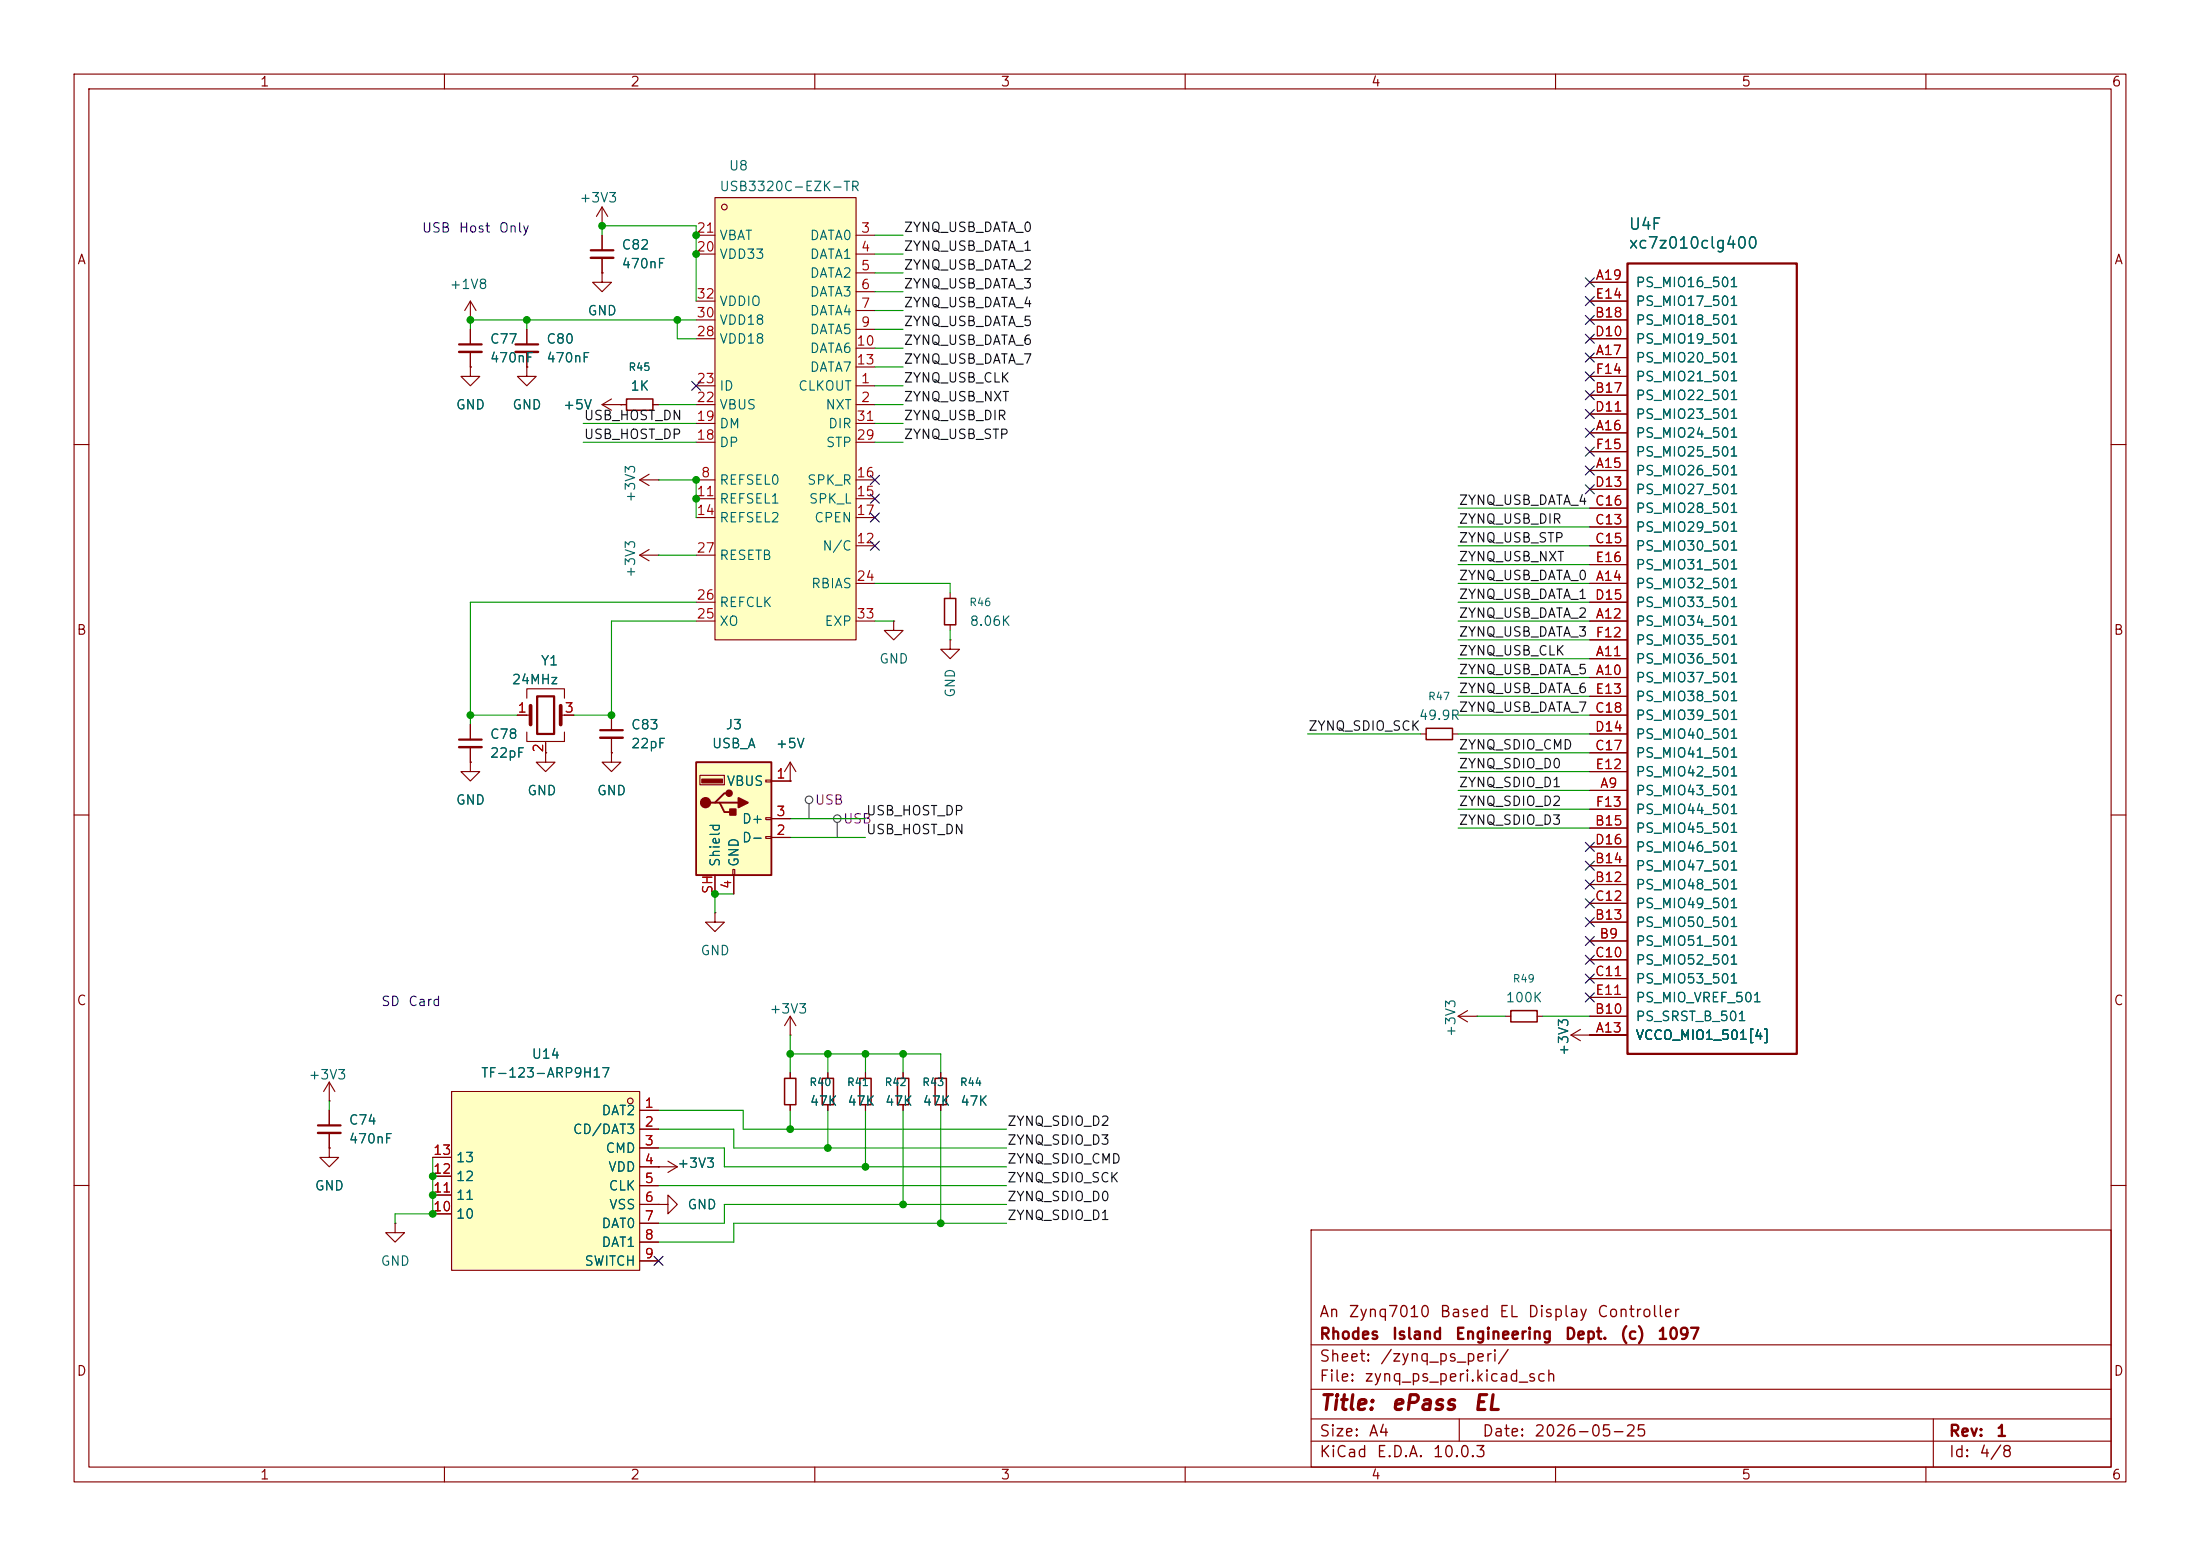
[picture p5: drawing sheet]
<svg xmlns="http://www.w3.org/2000/svg" width="297mm" height="210mm" viewBox="0 0 297 210" stroke-linecap="round" stroke-linejoin="round" font-family="sans-serif">
<g fill="none" stroke="#840000" stroke-width=".15">
<path d="M10 10h277v190h-277zM12 12h273v186h-273zM60 10v2M110 10v2M160 10v2M210 10v2M260 10v2M81.3 30.5h.1M81.3 36.8v1.3h1.2l-1.2 1.3-1.3-1.3h1.3M81.3 36.8h.1M81.3 27.9v2.6M81.3 31.8v2"/>
<path d="M81.3 34.8v2M81.3 27.9l-.8 1.3M81.3 27.9l.7 1.3M214.6 38.1h5.1M81.3 54.6l1.2 .8M81.3 54.6h2.5M82.5 53.8l-1.2 .8M83.8 54.6h.1M214.6 58.4h5.1M214.6 48.3h5.1M214.6 53.3h5.1M214.6 43.2h5.1"/>
<path d="M214.6 45.7h5.1M214.6 55.9h5.1M214.6 40.6h5.1M214.6 50.8h5.1M10 60h2M86.4 74.9l1.2 .8M86.4 74.9h2.5M86.4 64.8l1.2 .7M86.4 64.8h2.5M87.6 74.2l-1.2 .7M87.6 64l-1.2 .8M88.9 74.9h.1"/>
<path d="M88.9 64.8h.1M214.6 78.7h5.1M214.6 63.5h5.1M214.6 71.1h5.1M214.6 73.7h5.1M214.6 68.6h5.1M214.6 66h5.1M214.6 76.2h5.1M214.6 61h5.1M285 60h2M63.5 97.8v2M82.5 96.5v2.1"/>
<path d="M82.5 99.6v2M214.6 91.4h5.1M214.6 88.9h5.1M214.6 83.8h5.1M214.6 96.5h5.1M214.6 99.1h5.1M214.6 81.3h5.1M214.6 94h5.1M214.6 86.4h5.1M10 110h2M63.5 102.9v1.2h1.3l-1.3 1.3-1.3-1.3h1.3M63.5 102.9h.1"/>
<path d="M63.5 100.8v2.1M73.7 101.6v1.3h1.2l-1.2 1.2-1.3-1.2h1.3M73.7 101.6h.1M82.5 101.6v1.3h1.3l-1.3 1.2-1.2-1.2h1.2M82.5 101.6h.1M214.6 106.7h5.1M214.6 119.4h5.1M214.6 116.8h5.1M214.6 111.8h5.1M214.6 101.6h5.1M214.6 114.3h5.1M214.6 104.1h5.1"/>
<path d="M214.6 109.2h5.1M285 110h2M214.6 139.7h5.1M214.6 127h5.1M214.6 137.2h5.1M214.6 124.5h5.1M214.6 129.5h5.1M214.6 132.1h5.1M214.6 121.9h5.1M214.6 134.6h5.1M44.4 154.9v1.3h1.3l-1.3 1.3-1.2-1.3h1.2M44.4 154.9h.1"/>
<path d="M44.4 148.6h.1M44.4 146.1v2.5M44.4 149.9v2M44.4 152.9v2M44.4 146.1l-.7 1.2M44.4 146.1l.8 1.2M116.8 144.8v.7M116.8 149.1v.8M121.9 144.8v.7M121.9 149.1v.8M127 144.8v.7M127 149.1v.8"/>
<path d="M10 160h2M53.3 165.1v1.3h-1.2l1.2 1.2 1.3-1.2h-1.3M53.3 165.1h.1M88.9 162.6h1.3v-1.3l1.2 1.3-1.2 1.2v-1.2M88.9 162.6h.1M177 166h108v32h-108zM285 160h2M60 198v2M110 198v2M160 198v2M177 194.5h108M177 191.5h108"/>
<path d="M177 187.5h108M177 181.5h108M197 191.5v3M210 198v2M260 198v2M261 191.5v6.5"/>
</g>
<path d="M79.8 33.8h3M219.7 35.6h22.9v106.6h-22.9zM62 99.8h3M81 98.6h3.1M42.9 151.9h3.1" fill="none" stroke="#840000" stroke-width=".3"/>
<path d="M79.8 34.8h3M81 99.6h3.1M62 100.8h3M42.9 152.9h3.1" fill="none" stroke="#840000" stroke-width=".33"/>
<path d="M116.1 145.5h1.5v3.6h-1.5zM121.2 145.5h1.5v3.6h-1.5zM126.2 145.5h1.6v3.6h-1.6z" fill="none" stroke="#840000" stroke-width=".2"/>
<path d="M94 102.9h10.1v15.2h-10.1z" fill="#ffffc2"/>
<path d="M94 102.9h10.1v15.2h-10.1zM96.5 108.3h.7l.6 1.3h1.3M97.2 108.3h2.5M98.4 107.1h-.6l-1.3 1.2h-.6" fill="none" stroke="#840000" stroke-width=".25"/>
<g fill="#840000" stroke="#840000" stroke-width=".25">
<path d="M98.6 109.2h.7v.8h-.7z"/>
<path d="M99.7 107.7l1.3 .6-1.3 .7z"/>
<circle cx="95.2" cy="108.3" r=".63"/>
<circle cx="98.4" cy="107.1" r=".38"/>
</g>
<path d="M94.7 105.2h2.8v.5h-2.8z" fill="#840000" stroke="#840000" stroke-width=".15"/>
<g fill="none" stroke="#840000" stroke-width=".15">
<path d="M83.8 54.6h.8M88.1 54.6h.8M94.5 104.6h3.3v1.3h-3.3zM96.5 118.1v2.6M98.9 117.3h.3v.8h-.3zM99.1 118.1v2.6M103.4 105.3h.7v.2h-.7zM103.4 110.4h.7v.2h-.7zM103.4 112.9h.7v.3h-.7zM104.1 105.4h2.6M104.1 113h2.6M104.1 110.5h2.6"/>
<path d="M106.7 105.4h.1M106.7 102.9l-.8 1.2M106.7 102.9l.7 1.2M106.7 102.9v2.5M203.2 137.2h.8M207.5 137.2h.8"/>
</g>
<path d="M84.6 53.8h3.5v1.6h-3.5zM204 136.4h3.5v1.5h-3.5z" fill="none" stroke="#840000" stroke-width=".2"/>
<path d="M96.5 26.7h19.1v59.7h-19.1z" fill="#ffffc2"/>
<g fill="none" stroke="#840000" stroke-width=".15">
<path d="M94 31.8h2.5M94 34.3h2.5M96.5 26.7h19.1v59.7h-19.1zM115.6 31.8h2.5M115.6 34.3h2.5M115.6 36.8h2.5M115.6 39.4h2.5M63.5 43.2h.1M63.5 49.5v1.3h1.3l-1.3 1.3-1.3-1.3h1.3M63.5 49.5h.1M63.5 40.6l-.8 1.3M63.5 40.6l.8 1.3"/>
<path d="M63.5 40.6v2.6M63.5 44.5v2M63.5 47.5v2M71.1 49.5v1.3h1.3l-1.3 1.3-1.3-1.3h1.3M71.1 49.5h.1M71.1 44.5v2M71.1 47.5v2M94 52.1h2.5M94 54.6h2.5M94 59.7h2.5M94 57.2h2.5M94 45.7h2.5"/>
<path d="M94 43.2h2.5M94 40.6h2.5M115.6 52.1h2.5M115.6 54.6h2.5M115.6 41.9h2.5M115.6 44.5h2.5M115.6 47h2.5M115.6 49.5h2.5M115.6 59.7h2.5M115.6 57.2h2.5M94 64.8h2.5M94 67.3h2.5"/>
<path d="M94 69.9h2.5M94 74.9h2.5M115.6 64.8h2.5M115.6 67.3h2.5M115.6 73.7h2.5M115.6 69.9h2.5M115.6 78.7h2.5M69.8 96.5h1.8M71.1 94.2v-1.2h5.1v1.2M71.1 98.8v1.3h5.1v-1.3M75.7 96.5h1.8M94 83.8h2.5"/>
<path d="M94 81.3h2.5M115.6 83.8h2.5M120.6 83.8v1.3h1.3l-1.3 1.3-1.2-1.3h1.2M120.6 83.8h.1M128.3 86.4v1.2h1.2l-1.2 1.3-1.3-1.3h1.3M128.3 86.4h.1M128.3 80v.8M128.3 84.3v.8M191.8 99.1h.7M196.1 99.1h.7M73.7 100.1v1.5M88.9 157.5h.1"/>
<path d="M88.9 157.5h2.5M90.2 156.7l1.2 .8M91.4 157.5l-1.2 .7"/>
<circle cx="97.8" cy="27.9" r=".38"/>
</g>
<path d="M127.5 80.8h1.5v3.5h-1.5zM192.5 98.3h3.6v1.5h-3.6z" fill="none" stroke="#840000" stroke-width=".2"/>
<path d="M71.6 95.3v2.5M75.7 95.3v2.5" fill="none" stroke="#840000" stroke-width=".51"/>
<path d="M62 46.5h3M69.6 46.5h3M72.5 94h2.3v5.1h-2.3z" fill="none" stroke="#840000" stroke-width=".3"/>
<path d="M62 47.5h3M69.6 47.5h3" fill="none" stroke="#840000" stroke-width=".33"/>
<path d="M61 147.3h25.4v24.2h-25.4z" fill="#ffffc2"/>
<g fill="none" stroke="#840000" stroke-width=".15">
<path d="M81.3 36.8h.1M81.3 31.8v2M81.3 34.8v2M214.6 38.1h5.1M63.5 49.5h.1M63.5 44.5v2M63.5 47.5v2M71.1 49.5h.1M71.1 44.5v2M71.1 47.5v2M83.8 54.6h.1M83.8 54.6h.8"/>
<path d="M88.1 54.6h.8M214.6 58.4h5.1M214.6 48.3h5.1M214.6 53.3h5.1M214.6 43.2h5.1M214.6 45.7h5.1M214.6 55.9h5.1M214.6 40.6h5.1M214.6 50.8h5.1M214.6 78.7h5.1M214.6 63.5h5.1M214.6 71.1h5.1"/>
<path d="M214.6 73.7h5.1M214.6 68.6h5.1M214.6 66h5.1M214.6 76.2h5.1M214.6 61h5.1M63.5 97.8v2M69.8 96.5h1.3M76.2 96.5h1.3M82.5 96.5v2.1M82.5 99.6v2M214.6 96.5h5.1M214.6 91.4h5.1"/>
<path d="M214.6 88.9h5.1M214.6 83.8h5.1M214.6 99.1h5.1M214.6 81.3h5.1M214.6 94h5.1M214.6 86.4h5.1M63.5 102.9h.1M63.5 100.8v2.1M73.7 101.6h.1M73.7 100.3v1.3M82.5 101.6h.1M96.5 118.1v2.6"/>
<path d="M99.1 118.1v2.6M104.1 105.4h2.6M104.1 113h2.6M104.1 110.5h2.6M106.7 105.4h.1M214.6 106.7h5.1M214.6 119.4h5.1M214.6 116.8h5.1M214.6 111.8h5.1M214.6 101.6h5.1M214.6 114.3h5.1M214.6 104.1h5.1"/>
<path d="M214.6 109.2h5.1M96.5 123.2v1.3h1.3l-1.3 1.2-1.3-1.2h1.3M96.5 123.2h.1M106.7 139.7h.1M106.7 137.2l-.8 1.2M106.7 137.2l.7 1.2M106.7 137.2v2.5M196.8 137.2l1.3 .7M196.8 137.2h2.6M198.1 136.4l-1.3 .8M199.4 137.2h.1M212.1 139.7l1.3 .8"/>
<path d="M212.1 139.7h7.6M213.4 138.9l-1.3 .8M214.6 139.7h.1M214.6 137.2h5.1M214.6 127h5.1M214.6 124.5h5.1M214.6 129.5h5.1M214.6 132.1h5.1M214.6 121.9h5.1M214.6 134.6h5.1M44.4 154.9h.1M44.4 149.9v2"/>
<path d="M44.4 152.9v2M58.4 158.8h2.6M58.4 156.2h2.6M61 147.3h25.4v24.2h-25.4zM86.4 149.9h2.5M86.4 152.4h2.5M86.4 154.9h2.5M86.4 157.5h2.5M88.9 157.5h.1M106.7 144.8v.7M106.7 149.1v.8M111.8 144.8v.7"/>
<path d="M111.8 149.1v.8M116.8 144.8v.7M116.8 149.1v.8M121.9 144.8v.7M121.9 149.1v.8M127 144.8v.7M127 149.1v.8M58.4 163.8h2.6M58.4 161.3h2.6M86.4 160h2.5M86.4 162.6h2.5M86.4 165.1h2.5"/>
<path d="M86.4 167.6h2.5M86.4 170.2h2.5M88.9 162.6h.1"/>
<circle cx="85.1" cy="148.6" r=".38"/>
</g>
<path d="M105.9 145.5h1.5v3.6h-1.5zM111 145.5h1.5v3.6h-1.5z" fill="none" stroke="#840000" stroke-width=".2"/>
<g fill="none" stroke="#484848" stroke-width=".15">
<path d="M109.2 108.5v2M113 111v2"/>
<circle cx="109.2" cy="108" r=".51"/>
<circle cx="113" cy="110.5" r=".51"/>
</g>
<g fill="none" stroke="#009600" stroke-width=".15">
<path d="M81.3 31.8v-1.3h12.7v10.1M118.1 31.8h3.8M118.1 34.3h3.8M118.1 39.4h3.8M118.1 36.8h3.8M71.1 43.2v1.3M78.7 57.2h15.3M78.7 59.7h15.3M88.9 54.6h5.1M91.4 43.2v2.5h2.6M94 43.2h-30.5v1.3M118.1 54.6h3.8"/>
<path d="M118.1 57.2h3.8M118.1 59.7h3.8M118.1 47h3.8M118.1 41.9h3.8M118.1 44.5h3.8M118.1 52.1h3.8M118.1 49.5h3.8M88.9 64.8h5.1v5.1M88.9 74.9h5.1M118.1 78.7h10.2v1.3M196.8 78.7h17.8M196.8 68.6h17.8"/>
<path d="M196.8 71.1h17.8M196.8 73.7h17.8M196.8 76.2h17.8M63.5 96.5h6.3M94 83.8h-11.5v12.7h-5M94 81.3h-30.5v16.5M118.1 83.8h2.5M128.3 85.1v1.3M176.5 99.1h15.3M196.8 83.8h17.8M196.8 81.3h17.8M196.8 99.1h17.8"/>
<path d="M196.8 86.4h17.8M196.8 96.5h17.8M196.8 94h17.8M196.8 91.4h17.8M196.8 88.9h17.8M106.7 110.5h10.1M106.7 113h10.1M196.8 111.8h17.8M196.8 109.2h17.8M196.8 106.7h17.8M196.8 104.1h17.8M196.8 101.6h17.8"/>
<path d="M99.1 120.7h-2.6v2.5M106.7 139.7v5.1M199.4 137.2h3.8M208.3 137.2h6.3M44.4 148.6v1.3M58.4 156.2v7.6h-5.1v1.3M88.9 154.9h8.9v2.6h38.1M88.9 152.4h10.2v2.5h36.8M88.9 149.9h11.4v2.5h35.6M106.7 142.2h20.3v2.6M106.7 149.9v2.5M111.8 142.2v2.6"/>
<path d="M111.8 149.9v5M116.8 142.2v2.6M116.8 149.9v7.6M121.9 142.2v2.6M121.9 149.9v12.7M127 149.9v15.2M88.9 160h47M135.9 162.6h-38.1v2.5h-8.9M135.9 165.1h-36.8v2.5h-10.2"/>
</g>
<g fill="none" stroke="#000084" stroke-width=".15">
<path d="M214 37.5l1.2 1.2M215.2 37.5l-1.2 1.2M93.4 51.5l1.2 1.2M94.6 51.5l-1.2 1.2M214 42.6l1.2 1.2M214 45.1l1.2 1.2M214 40l1.2 1.2M214 50.2l1.2 1.2M214 47.7l1.2 1.2M214 57.8l1.2 1.2M214 52.7l1.2 1.2M214 55.3l1.2 1.2"/>
<path d="M215.2 42.6l-1.2 1.2M215.2 45.1l-1.2 1.2M215.2 40l-1.2 1.2M215.2 50.2l-1.2 1.2M215.2 47.7l-1.2 1.2M215.2 57.8l-1.2 1.2M215.2 52.7l-1.2 1.2M215.2 55.3l-1.2 1.2M117.5 64.2l1.2 1.2M117.5 69.2l1.2 1.3M117.5 73.1l1.2 1.2M117.5 66.7l1.2 1.2"/>
<path d="M118.7 64.2l-1.2 1.2M118.7 69.2l-1.2 1.3M118.7 73.1l-1.2 1.2M118.7 66.7l-1.2 1.2M214 60.4l1.2 1.2M214 62.9l1.2 1.2M214 65.4l1.2 1.2M215.2 60.4l-1.2 1.2M215.2 62.9l-1.2 1.2M215.2 65.4l-1.2 1.2M214 118.8l1.2 1.2M214 116.2l1.2 1.2"/>
<path d="M214 113.7l1.2 1.2M215.2 118.8l-1.2 1.2M215.2 116.2l-1.2 1.2M215.2 113.7l-1.2 1.2M214 128.9l1.2 1.2M214 131.5l1.2 1.2M214 134l1.2 1.2M214 123.9l1.2 1.2M214 126.4l1.2 1.2M214 121.3l1.2 1.2M215.2 128.9l-1.2 1.2M215.2 131.5l-1.2 1.2"/>
<path d="M215.2 134l-1.2 1.2M215.2 123.9l-1.2 1.2M215.2 126.4l-1.2 1.2M215.2 121.3l-1.2 1.2M88.3 169.6l1.2 1.2M89.5 169.6l-1.2 1.2"/>
</g>
<g fill="#009600" stroke="#009600" stroke-width=".14">
<circle cx="63.5" cy="96.5" r=".46"/>
<circle cx="71.1" cy="43.2" r=".46"/>
<circle cx="81.3" cy="30.5" r=".46"/>
<circle cx="91.4" cy="43.2" r=".46"/>
<circle cx="94" cy="31.8" r=".46"/>
<circle cx="63.5" cy="43.2" r=".46"/>
<circle cx="82.5" cy="96.5" r=".46"/>
<circle cx="58.4" cy="158.8" r=".46"/>
<circle cx="106.7" cy="152.4" r=".46"/>
<circle cx="58.4" cy="161.3" r=".46"/>
<circle cx="58.4" cy="163.8" r=".46"/>
<circle cx="121.9" cy="142.2" r=".46"/>
<circle cx="127" cy="165.1" r=".46"/>
<circle cx="111.8" cy="142.2" r=".46"/>
<circle cx="96.5" cy="120.7" r=".46"/>
<circle cx="106.7" cy="142.2" r=".46"/>
<circle cx="111.8" cy="154.9" r=".46"/>
<circle cx="116.8" cy="157.5" r=".46"/>
<circle cx="121.9" cy="162.6" r=".46"/>
<circle cx="116.8" cy="142.2" r=".46"/>
<circle cx="94" cy="34.3" r=".46"/>
<circle cx="94" cy="64.8" r=".46"/>
<circle cx="94" cy="67.3" r=".46"/>
</g>
<g font-size="2" fill="#840000">
<text x="178" y="190.8">Title:</text>
<text x="187.7" y="190.8">ePass</text>
<text x="198.8" y="190.8">EL</text>
</g>
<g font-size="1.5" fill="#006464">
<text x="219.8" y="31.4">U4F</text>
<text x="219.8" y="33.9">xc7z010clg400</text>
</g>
<g font-size="1.5" fill="#840000">
<text x="178" y="178.2">An</text>
<text x="181.9" y="178.2">Zynq7010</text>
<text x="194.2" y="178.2">Based</text>
<text x="202.3" y="178.2">EL</text>
<text x="206.1" y="178.2">Display</text>
<text x="215.5" y="178.2">Controller</text>
<text x="178" y="184.2">Sheet:</text>
<text x="178" y="181.2">Rhodes</text>
<text x="186.2" y="184.2">/zynq_ps_peri/</text>
<text x="187.8" y="181.2">Island</text>
<text x="196.3" y="181.2">Engineering</text>
<text x="211.2" y="181.2">Dept.</text>
<text x="218.6" y="181.2">(c)</text>
<text x="223.6" y="181.2">1097</text>
<text x="178" y="186.9">File:</text>
<text x="184.1" y="186.9">zynq_ps_peri.kicad_sch</text>
<text x="178" y="197.1">KiCad</text>
<text x="178" y="194.3">Size:</text>
<text x="184.7" y="194.3">A4</text>
<text x="185.7" y="197.1">E.D.A.</text>
<text x="193.3" y="197.1">10.0.3</text>
<text x="200" y="194.3">Date:</text>
<text x="207" y="194.3">2026-05-25</text>
<text x="263" y="194.3">Rev:</text>
<text x="263" y="197.1">Id:</text>
<text x="267.1" y="197.1">4/8</text>
<text x="269.4" y="194.3">1</text>
</g>
<g font-size="1.3" fill="#840000">
<text x="35" y="12">1</text>
<text x="85" y="12">2</text>
<text x="135" y="12">3</text>
<text x="185" y="12">4</text>
<text x="235" y="12">5</text>
<text x="285" y="12">6</text>
<text x="10.3" y="36">A</text>
<text x="285.3" y="36">A</text>
<text x="10.3" y="86">B</text>
<text x="285.3" y="86">B</text>
<text x="10.3" y="136">C</text>
<text x="285.3" y="136">C</text>
<text x="10.3" y="186">D</text>
<text x="285.3" y="186">D</text>
<text x="35" y="200">1</text>
<text x="85" y="200">2</text>
<text x="135" y="200">3</text>
<text x="185" y="200">4</text>
<text x="235" y="200">5</text>
<text x="285" y="200">6</text>
</g>
<g font-size="1.3" fill="#006464">
<text x="98.3" y="23.3">U8</text>
<text x="78.1" y="27.6">+3V3</text>
<text x="97" y="26.1">USB3320C-EZK-TR</text>
<text x="83.8" y="34">C82</text>
<text x="97" y="35.3">VDD33</text>
<text x="97" y="32.7">VBAT</text>
<text x="109.2" y="32.7">DATA0</text>
<text x="109.2" y="35.3">DATA1</text>
<text x="60.6" y="39.3">+1V8</text>
<text x="83.8" y="36.5">470nF</text>
<text x="97" y="41.6">VDDIO</text>
<text x="109.2" y="37.8">DATA2</text>
<text x="109.2" y="40.3">DATA3</text>
<text x="220.7" y="39.1">PS_MIO16_501</text>
<text x="220.7" y="41.6">PS_MIO17_501</text>
<text x="66" y="46.7">C77</text>
<text x="73.7" y="46.7">C80</text>
<text x="79.2" y="42.9">GND</text>
<text x="97" y="46.7">VDD18</text>
<text x="97" y="44.2">VDD18</text>
<text x="109.2" y="42.9">DATA4</text>
<text x="109.2" y="45.4">DATA5</text>
<text x="109.2" y="48">DATA6</text>
<text x="220.7" y="44.2">PS_MIO18_501</text>
<text x="220.7" y="46.7">PS_MIO19_501</text>
<text x="66" y="49.2">470nF</text>
<text x="73.7" y="49.2">470nF</text>
<text x="85" y="53">1K</text>
<text x="97" y="53">ID</text>
<text x="107.7" y="53">CLKOUT</text>
<text x="109.2" y="50.5">DATA7</text>
<text x="220.7" y="49.2">PS_MIO20_501</text>
<text x="220.7" y="51.8">PS_MIO21_501</text>
<text x="61.5" y="55.6">GND</text>
<text x="69.1" y="55.6">GND</text>
<text x="75.9" y="55.6">+5V</text>
<text x="97" y="58.1">DM</text>
<text x="97" y="55.6">VBUS</text>
<text x="111.4" y="55.6">NXT</text>
<text x="111.7" y="58.1">DIR</text>
<text x="220.7" y="59.4">PS_MIO24_501</text>
<text x="220.7" y="54.3">PS_MIO22_501</text>
<text x="220.7" y="56.9">PS_MIO23_501</text>
<text x="97" y="65.7">REFSEL0</text>
<text x="97" y="60.7">DP</text>
<text x="108.9" y="65.7">SPK_R</text>
<text x="111.4" y="60.7">STP</text>
<text x="220.7" y="64.5">PS_MIO26_501</text>
<text x="220.7" y="61.9">PS_MIO25_501</text>
<text x="86.1" y="67.9" transform="rotate(-90 86.1 67.9)">+3V3</text>
<text x="97" y="68.3">REFSEL1</text>
<text x="97" y="70.8">REFSEL2</text>
<text x="109.1" y="68.3">SPK_L</text>
<text x="109.8" y="70.8">CPEN</text>
<text x="220.7" y="69.6">PS_MIO28_501</text>
<text x="220.7" y="67">PS_MIO27_501</text>
<text x="97" y="75.9">RESETB</text>
<text x="110.9" y="74.6">N/C</text>
<text x="220.7" y="72.1">PS_MIO29_501</text>
<text x="220.7" y="74.6">PS_MIO30_501</text>
<text x="220.7" y="77.2">PS_MIO31_501</text>
<text x="86.1" y="78.1" transform="rotate(-90 86.1 78.1)">+3V3</text>
<text x="97" y="82.3">REFCLK</text>
<text x="109.4" y="79.7">RBIAS</text>
<text x="220.7" y="79.7">PS_MIO32_501</text>
<text x="220.7" y="82.3">PS_MIO33_501</text>
<text x="97" y="84.8">XO</text>
<text x="111.2" y="84.8">EXP</text>
<text x="118.6" y="89.9">GND</text>
<text x="130.8" y="84.8">8.06K</text>
<text x="220.7" y="89.9">PS_MIO36_501</text>
<text x="220.7" y="84.8">PS_MIO34_501</text>
<text x="220.7" y="87.3">PS_MIO35_501</text>
<text x="69" y="92.7">24MHz</text>
<text x="72.9" y="90.1">Y1</text>
<text x="129.2" y="94.3" transform="rotate(-90 129.2 94.3)">GND</text>
<text x="220.7" y="92.4">PS_MIO37_501</text>
<text x="220.7" y="95">PS_MIO38_501</text>
<text x="66" y="100">C78</text>
<text x="85.1" y="98.8">C83</text>
<text x="85.1" y="101.3">22pF</text>
<text x="96" y="101.3">USB_A</text>
<text x="97.9" y="98.8">J3</text>
<text x="104.6" y="101.3">+5V</text>
<text x="191.5" y="97.5">49.9R</text>
<text x="220.7" y="97.5">PS_MIO39_501</text>
<text x="220.7" y="100">PS_MIO40_501</text>
<text x="66" y="102.6">22pF</text>
<text x="71.1" y="107.7">GND</text>
<text x="80.5" y="107.7">GND</text>
<text x="98" y="106.4">VBUS</text>
<text x="220.7" y="107.7">PS_MIO43_501</text>
<text x="220.7" y="102.6">PS_MIO41_501</text>
<text x="220.7" y="105.1">PS_MIO42_501</text>
<text x="61.5" y="108.9">GND</text>
<text x="100.1" y="111.5">D+</text>
<text x="220.7" y="112.7">PS_MIO45_501</text>
<text x="220.7" y="110.2">PS_MIO44_501</text>
<text x="97.5" y="117.1" transform="rotate(-90 97.5 117.1)">Shield</text>
<text x="100" y="117.1" transform="rotate(-90 100 117.1)">GND</text>
<text x="100.1" y="114">D-</text>
<text x="220.7" y="117.8">PS_MIO47_501</text>
<text x="220.7" y="115.3">PS_MIO46_501</text>
<text x="220.7" y="120.4">PS_MIO48_501</text>
<text x="220.7" y="125.4">PS_MIO50_501</text>
<text x="220.7" y="122.9">PS_MIO49_501</text>
<text x="94.5" y="129.2">GND</text>
<text x="220.7" y="128">PS_MIO51_501</text>
<text x="220.7" y="130.5">PS_MIO52_501</text>
<text x="103.8" y="137.1">+3V3</text>
<text x="203.2" y="135.6">100K</text>
<text x="220.7" y="133.1">PS_MIO53_501</text>
<text x="220.7" y="135.6">PS_MIO_VREF_501</text>
<text x="71.7" y="143.2">U14</text>
<text x="196.8" y="140.1" transform="rotate(-90 196.8 140.1)">+3V3</text>
<text x="212" y="142.6" transform="rotate(-90 212 142.6)">+3V3</text>
<text x="220.7" y="140.7">VCCO_MIO1_501[4]</text>
<text x="220.7" y="138.1">PS_SRST_B_501</text>
<text x="41.6" y="146">+3V3</text>
<text x="64.8" y="145.8">TF-123-ARP9H17</text>
<text x="109.2" y="149.6">47K</text>
<text x="114.3" y="149.6">47K</text>
<text x="119.4" y="149.6">47K</text>
<text x="124.5" y="149.6">47K</text>
<text x="129.5" y="149.6">47K</text>
<text x="47" y="154.6">470nF</text>
<text x="47" y="152.1">C74</text>
<text x="77.2" y="153.4">CD/DAT3</text>
<text x="81.1" y="150.8">DAT2</text>
<text x="81.7" y="155.9">CMD</text>
<text x="42.4" y="161">GND</text>
<text x="61.5" y="159.7">12</text>
<text x="61.5" y="157.2">13</text>
<text x="82" y="158.5">VDD</text>
<text x="82.1" y="161">CLK</text>
<text x="91.3" y="157.9">+3V3</text>
<text x="61.5" y="164.8">10</text>
<text x="61.5" y="162.3">11</text>
<text x="81.1" y="166.1">DAT0</text>
<text x="82.1" y="163.5">VSS</text>
<text x="92.7" y="163.5">GND</text>
<text x="51.3" y="171.2">GND</text>
<text x="78.8" y="171.2">SWITCH</text>
<text x="81.1" y="168.6">DAT1</text>
</g>
<g font-size="1.3" fill="#0000c2">
<text x="56.9" y="31.7">USB</text>
<text x="61.8" y="31.7">Host</text>
<text x="67.2" y="31.7">Only</text>
<text x="51.4" y="136.1">SD</text>
<text x="55" y="136.1">Card</text>
</g>
<g font-size="1.3" fill="#a90000">
<text x="93.9" y="34.3">20</text>
<text x="93.9" y="31.7">21</text>
<text x="116.1" y="31.7">3</text>
<text x="116.1" y="34.3">4</text>
<text x="93.9" y="40.6">32</text>
<text x="116.1" y="36.8">5</text>
<text x="116.1" y="39.3">6</text>
<text x="116.1" y="41.9">7</text>
<text x="215.3" y="40.6">E14</text>
<text x="215.3" y="38.1">A19</text>
<text x="93.9" y="45.7">28</text>
<text x="93.9" y="43.2">30</text>
<text x="115.5" y="47">10</text>
<text x="116.1" y="44.4">9</text>
<text x="215.2" y="43.2">B18</text>
<text x="215.2" y="45.7">D10</text>
<text x="93.9" y="52">23</text>
<text x="115.5" y="49.5">13</text>
<text x="116.1" y="52">1</text>
<text x="215.2" y="53.3">B17</text>
<text x="215.3" y="48.2">A17</text>
<text x="215.3" y="50.8">F14</text>
<text x="93.9" y="59.7">18</text>
<text x="93.9" y="57.1">19</text>
<text x="93.9" y="54.6">22</text>
<text x="115.5" y="59.7">29</text>
<text x="115.5" y="57.1">31</text>
<text x="116.1" y="54.6">2</text>
<text x="215.2" y="55.9">D11</text>
<text x="215.3" y="58.4">A16</text>
<text x="94.5" y="64.7">8</text>
<text x="115.5" y="64.7">16</text>
<text x="215.3" y="63.5">A15</text>
<text x="215.3" y="60.9">F15</text>
<text x="93.9" y="67.3">11</text>
<text x="93.9" y="69.8">14</text>
<text x="115.5" y="67.3">15</text>
<text x="115.5" y="69.8">17</text>
<text x="215.2" y="71.1">C13</text>
<text x="215.2" y="66">D13</text>
<text x="215.2" y="68.6">C16</text>
<text x="93.9" y="74.9">27</text>
<text x="115.5" y="73.6">12</text>
<text x="215.2" y="73.6">C15</text>
<text x="215.3" y="76.2">E16</text>
<text x="93.9" y="83.8">25</text>
<text x="93.9" y="81.3">26</text>
<text x="115.5" y="78.7">24</text>
<text x="115.5" y="83.8">33</text>
<text x="215.2" y="81.3">D15</text>
<text x="215.3" y="83.8">A12</text>
<text x="215.3" y="78.7">A14</text>
<text x="215.3" y="88.9">A11</text>
<text x="215.3" y="86.3">F12</text>
<text x="215.3" y="94">E13</text>
<text x="215.3" y="91.4">A10</text>
<text x="69.8" y="96.5">1</text>
<text x="73.6" y="101.7" transform="rotate(-90 73.6 101.7)">2</text>
<text x="76.1" y="96.5">3</text>
<text x="215.2" y="101.6">C17</text>
<text x="215.2" y="99">D14</text>
<text x="215.2" y="96.5">C18</text>
<text x="104.7" y="105.4">1</text>
<text x="215.3" y="104.1">E12</text>
<text x="215.9" y="106.7">A9</text>
<text x="104.7" y="113">2</text>
<text x="104.7" y="110.5">3</text>
<text x="215.2" y="111.7">B15</text>
<text x="215.3" y="109.2">F13</text>
<text x="215.2" y="119.4">B12</text>
<text x="215.2" y="116.8">B14</text>
<text x="215.2" y="114.3">D16</text>
<text x="96.5" y="120.8" transform="rotate(-90 96.5 120.8)">SH</text>
<text x="99" y="120.1" transform="rotate(-90 99 120.1)">4</text>
<text x="215.2" y="124.4">B13</text>
<text x="215.2" y="121.9">C12</text>
<text x="215.2" y="129.5">C10</text>
<text x="215.8" y="127">B9</text>
<text x="215.2" y="137.1">B10</text>
<text x="215.2" y="132.1">C11</text>
<text x="215.3" y="134.6">E11</text>
<text x="215.3" y="139.7">A13</text>
<text x="86.9" y="149.8">1</text>
<text x="86.9" y="152.4">2</text>
<text x="86.9" y="154.9">3</text>
<text x="58.4" y="161.3">11</text>
<text x="58.4" y="158.7">12</text>
<text x="58.4" y="156.2">13</text>
<text x="86.9" y="157.5">4</text>
<text x="86.9" y="160">5</text>
<text x="58.4" y="163.8">10</text>
<text x="86.9" y="162.5">6</text>
<text x="86.9" y="165.1">7</text>
<text x="86.9" y="167.6">8</text>
<text x="86.9" y="170.2">9</text>
</g>
<g font-size="1.3" fill="#0f0f0f">
<text x="121.9" y="31.6">ZYNQ_USB_DATA_0</text>
<text x="121.9" y="34.2">ZYNQ_USB_DATA_1</text>
<text x="121.9" y="39.2">ZYNQ_USB_DATA_3</text>
<text x="121.9" y="41.8">ZYNQ_USB_DATA_4</text>
<text x="121.9" y="36.7">ZYNQ_USB_DATA_2</text>
<text x="121.9" y="44.3">ZYNQ_USB_DATA_5</text>
<text x="121.9" y="46.9">ZYNQ_USB_DATA_6</text>
<text x="121.9" y="51.9">ZYNQ_USB_CLK</text>
<text x="121.9" y="49.4">ZYNQ_USB_DATA_7</text>
<text x="78.7" y="57">USB_HOST_DN</text>
<text x="78.7" y="59.6">USB_HOST_DP</text>
<text x="121.9" y="54.5">ZYNQ_USB_NXT</text>
<text x="121.9" y="57">ZYNQ_USB_DIR</text>
<text x="121.9" y="59.6">ZYNQ_USB_STP</text>
<text x="196.8" y="71">ZYNQ_USB_DIR</text>
<text x="196.8" y="68.5">ZYNQ_USB_DATA_4 C16</text>
<text x="196.8" y="76.1">ZYNQ_USB_NXT</text>
<text x="196.8" y="73.5">ZYNQ_USB_STP</text>
<text x="196.8" y="81.2">ZYNQ_USB_DATA_1 D15</text>
<text x="196.8" y="83.7">ZYNQ_USB_DATA_2</text>
<text x="196.8" y="78.6">ZYNQ_USB_DATA_0</text>
<text x="196.8" y="86.2">ZYNQ_USB_DATA_3</text>
<text x="196.8" y="88.8">ZYNQ_USB_CLK</text>
<text x="196.8" y="91.3">ZYNQ_USB_DATA_5</text>
<text x="196.8" y="93.9">ZYNQ_USB_DATA_6</text>
<text x="176.5" y="98.9">ZYNQ_SDIO_SCK</text>
<text x="196.8" y="96.4">ZYNQ_USB_DATA_7 C18</text>
<text x="196.8" y="101.5">ZYNQ_SDIO_CMD</text>
<text x="196.8" y="106.6">ZYNQ_SDIO_D1</text>
<text x="196.8" y="104">ZYNQ_SDIO_D0</text>
<text x="116.8" y="112.9">USB_HOST_DN</text>
<text x="116.8" y="110.4">USB_HOST_DP</text>
<text x="196.8" y="109.1">ZYNQ_SDIO_D2</text>
<text x="196.8" y="111.6">ZYNQ_SDIO_D3</text>
<text x="135.9" y="152.3">ZYNQ_SDIO_D2</text>
<text x="135.9" y="154.8">ZYNQ_SDIO_D3</text>
<text x="135.9" y="157.4">ZYNQ_SDIO_CMD</text>
<text x="135.9" y="159.9">ZYNQ_SDIO_SCK</text>
<text x="135.9" y="165">ZYNQ_SDIO_D1</text>
<text x="135.9" y="162.4">ZYNQ_SDIO_D0</text>
</g>
<g font-size="1.3" fill="#840084">
<text x="109.9" y="108.9">USB</text>
<text x="113.7" y="111.5">USB</text>
</g>
<g font-size="1" fill="#006464">
<text x="84.8" y="50.3">R45</text>
<text x="130.8" y="82.1">R46</text>
<text x="192.7" y="94.8">R47</text>
<text x="204.1" y="132.9">R49</text>
<text x="109.2" y="146.8">R40</text>
<text x="114.3" y="146.8">R41</text>
<text x="119.3" y="146.8">R42</text>
<text x="124.4" y="146.8">R43</text>
<text x="129.5" y="146.8">R44</text>
</g>
</svg>
